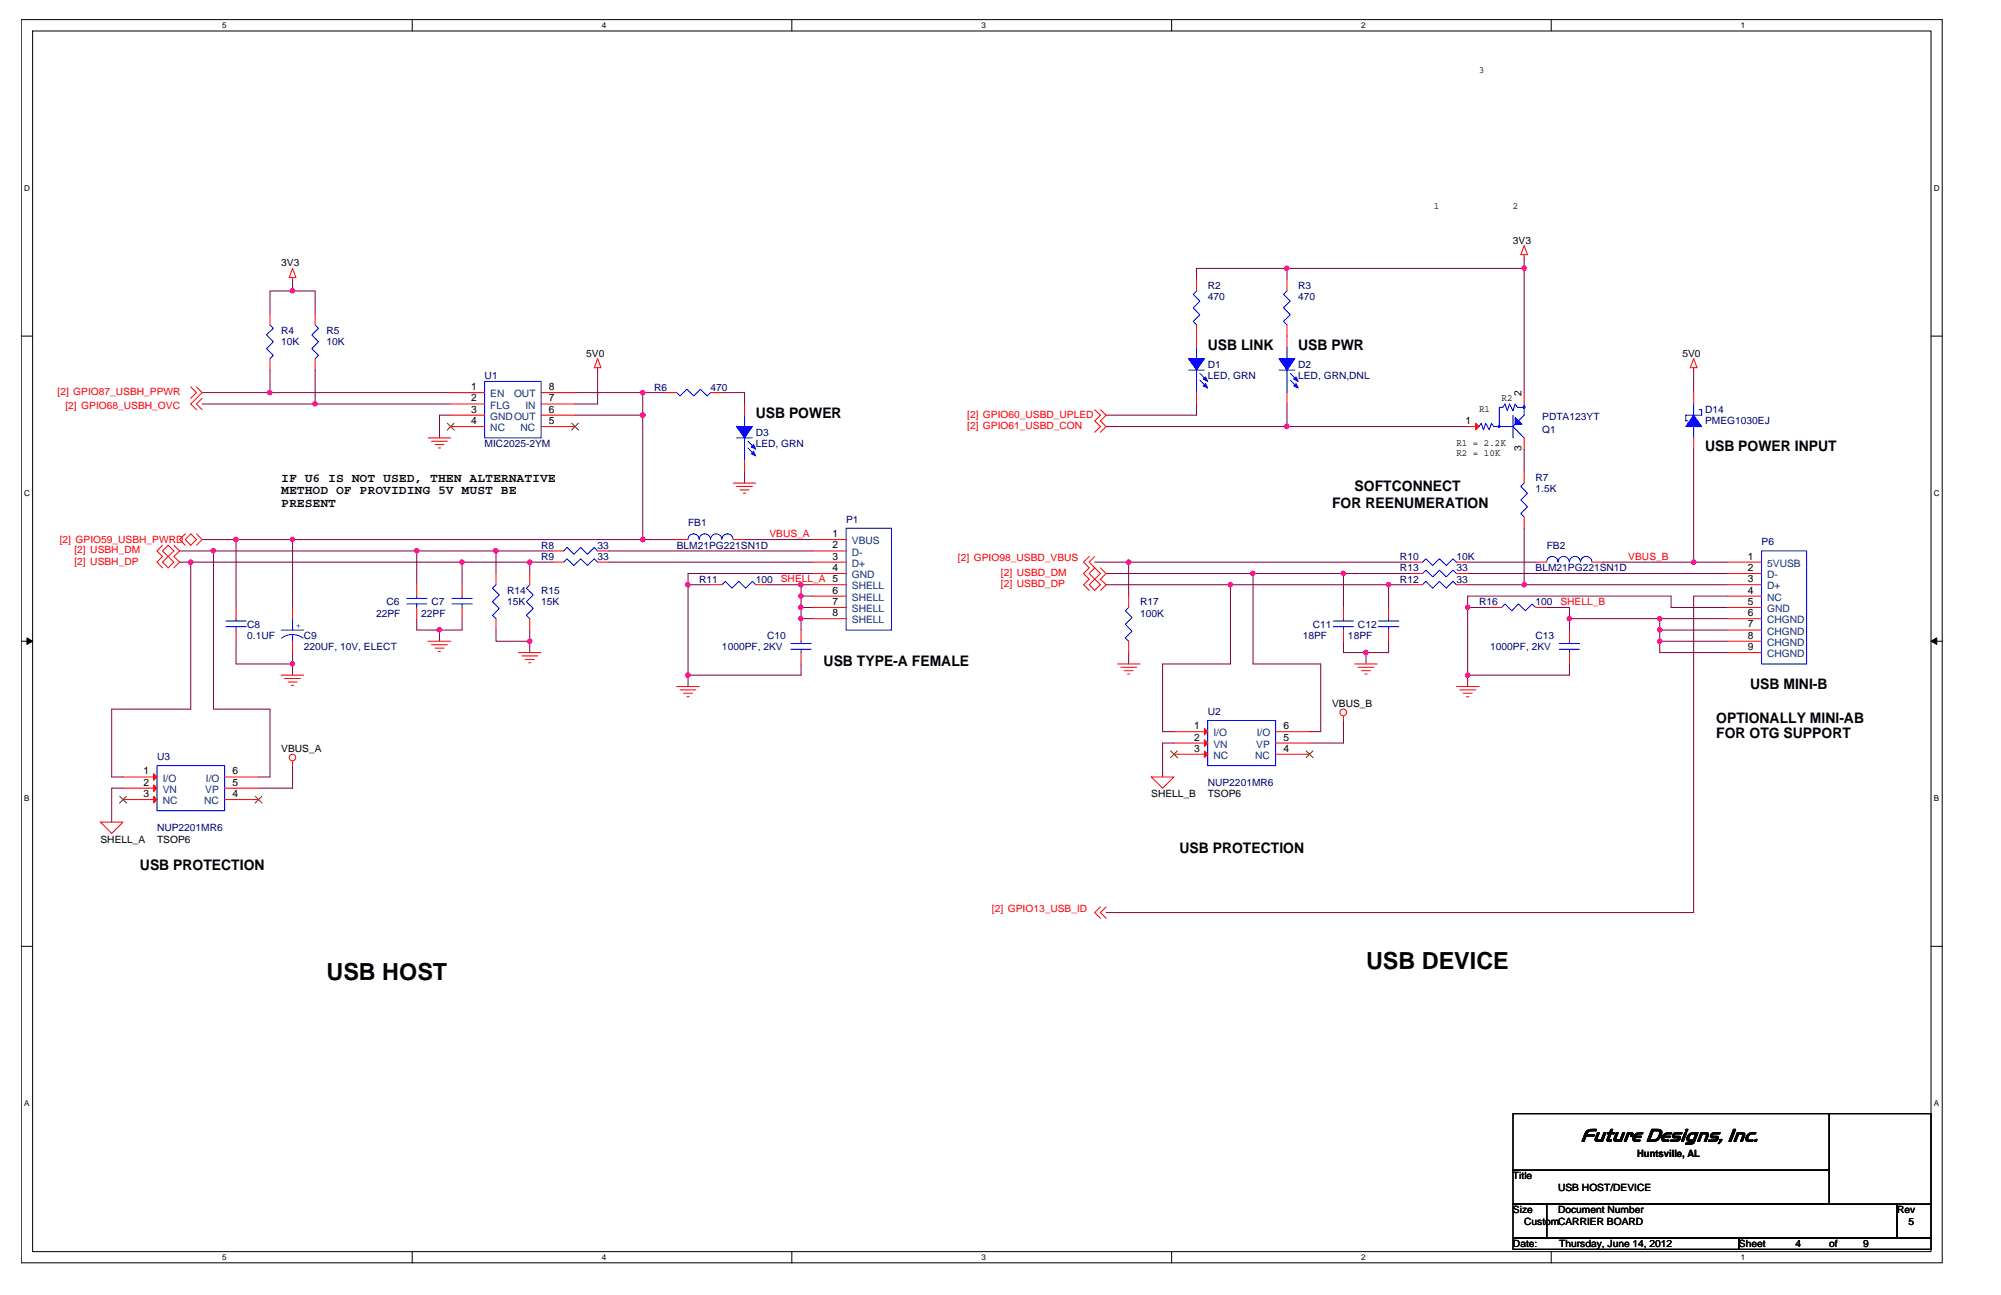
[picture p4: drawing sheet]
<svg xmlns="http://www.w3.org/2000/svg" width="432mm" height="279mm" viewBox="0 0 432 279" stroke-linecap="round" stroke-linejoin="round" font-family="sans-serif">
<path d="M4.6 4.2h414.5v268.3h-414.5zM7 6.7h409.7v263.3h-409.7z" fill="none" stroke="#000" stroke-width=".22"/>
<g fill="#fff">
<path d="M48 4.5h.9v1.9h-.9z"/>
<path d="M48 270.3h.9v1.9h-.9z"/>
</g>
<path d="M89 4.2v2.5M89 270v2.5" fill="none" stroke="#000" stroke-width=".22"/>
<g fill="#fff">
<path d="M129.9 4.5h.9v1.9h-.9z"/>
<path d="M129.9 270.3h.9v1.9h-.9z"/>
</g>
<path d="M170.9 4.2v2.5M170.9 270v2.5" fill="none" stroke="#000" stroke-width=".22"/>
<g fill="#fff">
<path d="M211.8 4.5h.9v1.9h-.9z"/>
<path d="M211.8 270.3h.9v1.9h-.9z"/>
</g>
<path d="M252.8 4.2v2.5M252.8 270v2.5" fill="none" stroke="#000" stroke-width=".22"/>
<g fill="#fff">
<path d="M293.8 4.5h.9v1.9h-.9z"/>
<path d="M293.8 270.3h.9v1.9h-.9z"/>
</g>
<path d="M334.7 4.2v2.5M334.7 270v2.5" fill="none" stroke="#000" stroke-width=".22"/>
<g fill="#fff">
<path d="M375.7 4.5h.9v1.9h-.9z"/>
<path d="M375.7 270.3h.9v1.9h-.9z"/>
<path d="M5.2 39.6h1.2v1.9h-1.2z"/>
<path d="M417.3 39.6h1.3v1.9h-1.3z"/>
<path d="M5.2 105.4h1.2v1.9h-1.2z"/>
<path d="M417.3 105.4h1.3v1.9h-1.3z"/>
</g>
<path d="M4.6 72.5h2.4M416.7 72.5h2.5" fill="none" stroke="#000" stroke-width=".22"/>
<g fill="#fff">
<path d="M5.2 171.2h1.2v1.9h-1.2z"/>
<path d="M417.3 171.2h1.2v1.9h-1.2z"/>
</g>
<path d="M4.6 138.3h2.4M416.7 138.3h2.5" fill="none" stroke="#000" stroke-width=".22"/>
<path d="M5.8 137.6l1.2 .7-1.2 .7zM416.7 138.3l1.2-.7v1.4z" fill="#000" stroke="#000" stroke-width=".22"/>
<g fill="#fff">
<path d="M5.2 237.1h1.2v1.9h-1.2z"/>
<path d="M417.3 237.1h1.2v1.9h-1.2z"/>
</g>
<path d="M4.6 204.2h2.4M416.7 204.2h2.5M326.5 259.8h7.3v7.3h-7.3zM326.5 240.3h68.2v12.2h-68.2zM326.5 252.5h68.2v7.3h-68.2zM333.8 259.8h75.6v7.3h-75.6zM394.7 240.3h22v19.5h-22zM409.4 259.8h7.3v7.3h-7.3zM326.5 267.1h48.8v2.4h-48.8zM375.3 267.1h41.4v2.4h-41.4z" fill="none" stroke="#000" stroke-width=".22"/>
<g fill="none" stroke="#800040" stroke-width=".22">
<path d="M277.7 57.9v2.4M277.7 57.9h-19.5v2.4M277.7 57.9h51.2M328.9 57.9v26.8M328.9 55.5v2.4M58.3 79.8v4.9M63.1 62.8h-4.8v4.8M63.1 62.8h4.9v4.8M63.1 60.3v2.5M68 79.8v7.4M129 79.8v7.4h-4.9M365.5 79.8v4.9"/>
<path d="M43.6 84.7h14.7M43.6 87.2h24.4M58.3 84.7h39M68 87.2h29.3M97.3 89.6h-2.5v4.9M124.1 89.6h14.6M124.1 84.7h14.6M138.7 89.6v26.8M138.7 84.7h4.9M138.7 84.7v4.9M155.8 84.7h4.9v2.5M238.7 92h39"/>
<path d="M258.2 87.2v2.4h-19.5M277.7 87.2v4.8M277.7 92h39M328.9 96.9v4.9M365.5 96.9v24.4M38.7 118.9h51.2M43.6 116.4h7.3M46.1 118.9v34.1h12.2v14.6h-2.5M50.9 116.4v14.7M50.9 116.4h12.2M63.1 116.4v14.7M63.1 116.4h75.6"/>
<path d="M89.9 118.9h17.1M89.9 118.9v7.3M107 118.9v4.8M107 118.9h12.2M131.4 118.9h43.9M138.7 116.4h7.3M160.7 101.8v2.4M160.7 116.4h14.6M328.9 114v12.2M38.7 121.3h2.5M41.2 121.3v31.7h-17.1v14.6h2.5M41.2 121.3h58.5"/>
<path d="M50.9 138.3v5h12.2M89.9 133.5v2.4h4.9M94.8 135.9v2.4M99.7 121.3h14.6M99.7 121.3v4.9M99.7 133.5v2.4h-4.9M107 135.9v2.4h7.3M114.3 135.9v2.4M114.3 121.3v2.4M114.3 121.3h4.9M114.3 138.3v2.5M131.4 121.3h43.9"/>
<path d="M148.5 126.2h4.8M148.5 126.2v19.5M165.5 126.2h7.4M172.9 128.6v2.5M172.9 128.6h2.4M172.9 126.2v2.4M172.9 126.2h2.4M175.3 133.5h-2.4v2.4M175.3 131.1h-2.4v2.4M175.3 123.7h-26.8v2.5M236.2 121.3h7.4M238.7 126.2h26.8"/>
<path d="M238.7 123.7h31.7M243.6 121.3v7.3M243.6 121.3h60.9M265.5 126.2v17.1h-14.6v14.6h2.4M265.5 126.2h34.1M270.4 123.7h19.5M270.4 123.7v19.6h14.6v14.6h-2.4M289.9 123.7v7.4M289.9 123.7h14.6M289.9 138.3v2.5h4.9M299.6 126.2h4.9M299.6 126.2v4.9"/>
<path d="M299.6 138.3v2.5h-4.8M316.7 131.1h4.9M316.7 121.3h14.7M316.7 131.1v-2.5h43.9v2.5h12.2M316.7 131.1v14.6M316.7 126.2h12.2M316.7 123.7h56.1M328.9 126.2h43.9M333.8 131.1h4.9v2.4M338.7 133.5v2.4M338.7 133.5h19.5M346 121.3h19.5"/>
<path d="M358.2 133.5h14.6M358.2 135.9h14.6M358.2 138.3h14.6M358.2 133.5v2.4M358.2 138.3v2.5h14.6M358.2 135.9v2.4M365.5 121.3h7.3M372.8 128.6h-7.3v68.3h-126.8M63.1 143.3v2.4M63.1 140.8v2.5M148.5 145.7v2.4M172.9 143.3v2.4h-24.4"/>
<path d="M243.6 140.8v2.5M289.9 155.4v4.9h-7.3M294.8 140.8v2.5M316.7 145.7v2.4M338.7 143.3v2.4h-22M26.6 170.1h-2.5v7.3M63.1 165.2v4.9h-7.3M253.3 160.3h-2.4v7.3"/>
</g>
<g fill="#f0f" stroke="#f0f" stroke-width=".22">
<circle cx="63.1" cy="143.2" r=".47"/>
<circle cx="58.2" cy="84.7" r=".47"/>
<circle cx="68" cy="87.1" r=".48"/>
<circle cx="41.2" cy="121.3" r=".47"/>
<circle cx="138.7" cy="116.4" r=".48"/>
<circle cx="63.1" cy="62.7" r=".47"/>
<circle cx="94.8" cy="135.9" r=".47"/>
<circle cx="114.3" cy="138.3" r=".47"/>
<circle cx="114.3" cy="121.3" r=".47"/>
<circle cx="107" cy="118.8" r=".47"/>
<circle cx="172.8" cy="131" r=".47"/>
<circle cx="148.4" cy="145.7" r=".47"/>
<circle cx="172.8" cy="126.1" r=".47"/>
<circle cx="172.8" cy="128.6" r=".48"/>
<circle cx="148.4" cy="126.1" r=".47"/>
<circle cx="99.7" cy="121.3" r=".47"/>
<circle cx="277.7" cy="57.9" r=".47"/>
<circle cx="270.3" cy="123.7" r=".47"/>
<circle cx="316.7" cy="131" r=".47"/>
<circle cx="328.9" cy="57.9" r=".47"/>
<circle cx="277.7" cy="92" r=".48"/>
<circle cx="243.5" cy="121.3" r=".47"/>
<circle cx="338.6" cy="133.5" r=".47"/>
<circle cx="299.6" cy="126.1" r=".48"/>
<circle cx="294.7" cy="140.8" r=".48"/>
<circle cx="316.7" cy="145.7" r=".47"/>
<circle cx="328.9" cy="126.1" r=".47"/>
<circle cx="172.8" cy="133.5" r=".47"/>
<circle cx="365.5" cy="121.3" r=".47"/>
<circle cx="265.5" cy="126.1" r=".47"/>
<circle cx="358.1" cy="133.5" r=".47"/>
<circle cx="358.1" cy="135.9" r=".47"/>
<circle cx="358.1" cy="138.3" r=".47"/>
<circle cx="138.7" cy="89.6" r=".47"/>
<circle cx="289.9" cy="123.7" r=".47"/>
<circle cx="63.1" cy="116.4" r=".48"/>
<circle cx="138.7" cy="84.7" r=".47"/>
<circle cx="46" cy="118.8" r=".47"/>
<circle cx="50.9" cy="116.4" r=".48"/>
<circle cx="89.9" cy="118.8" r=".47"/>
</g>
<g fill="none" stroke="#f00" stroke-width=".22">
<path d="M63.1 59.9v.4M63.1 57.9l.8 2h-1.5zM328.9 54.9v.6M328.9 53l.7 1.9h-1.4zM58.3 67.6v2.5M58.3 77.4v2.4M68 67.6v2.5M68 77.4v2.4M129 77.4l.7 1.9h-1.5zM129 79.3v.5M258.2 70.1v4.9M258.2 60.3v2.5"/>
<path d="M277.7 70.1v4.9M277.7 60.3v2.5M365.5 77.4l.7 1.9h-1.4zM365.5 79.3v.5M41.2 83.5l1.2 1.2-1.2 1.2M42.4 83.5l1.2 1.2-2.4 2.5 1.2 1.2M43.6 85.9l-1.2 1.3 1.2 1.2M92.4 94.5h4.9M93.1 95.2h3.4M93.9 95.9h1.9M94.6 96.6h.5M97.3 84.7h7.3"/>
<path d="M97.3 87.2h7.3M97.3 89.6h7.3M97.3 92h7.3M116.8 92h7.3M116.8 89.6h7.3M116.8 87.2h7.3M116.8 84.7h7.3M143.6 84.7h2.4M153.3 84.7h2.5M160.7 87.2v2.4M160.7 99.4v2.4M236.2 88.4l1.3 1.2-1.3 1.2 1.3 1.2-1.3 1.3"/>
<path d="M237.5 88.4l1.2 1.2-1.2 1.2 1.2 1.2-1.2 1.3M258.2 84.7v2.5M277.7 84.7v2.5M316.7 92h2.5M328.9 84.7v2.5M328.9 94.5v2.4M365.5 94.5v2.4M365.5 84.7v2.5M35.1 117.6l-1.2 1.3 1.2 1.2-1.2 1.2 1.2 1.2M36.3 117.6l1.2 1.3-1.2 1.2-1.2-1.2zM37.5 117.6l1.2 1.3-1.2 1.2 1.2 1.2-1.2 1.2M40 115.2l-1.3 1.2 1.3 1.2"/>
<path d="M41.2 115.2l1.2 1.2-1.2 1.2-1.2-1.2zM42.4 115.2l1.2 1.2-1.2 1.2M119.2 118.9h2.4M129 118.9h2.4M146 116.4h2.5M158.2 104.2h4.9M158.2 116.4h2.5M158.9 104.9h3.5M159.7 105.7h1.9M160.4 106.4h.5M175.3 116.4h7.3M175.3 118.9h7.3"/>
<path d="M328.9 111.5v2.5M328.9 101.8v2.4M35.1 121.3l1.2-1.2 1.2 1.2-1.2 1.2zM50.9 131.1v2.4M50.9 135.9v2.4M63.1 131.1v2.4M63.1 138.3v2.5M89.9 126.2v2.4M89.9 131.1v2.4M92.4 138.3h4.9M93.1 139.1h3.4M93.9 139.8h1.9"/>
<path d="M99.7 126.2v2.4M99.7 131.1v2.4M107 133.5v2.4M107 123.7v2.5M114.3 133.5v2.4M114.3 123.7v2.5M119.2 121.3h2.4M129 121.3h2.4M153.3 126.2h2.5M163.1 126.2h2.4M172.9 135.9v2.4M175.3 121.3h7.3"/>
<path d="M175.3 123.7h7.3M175.3 126.2h7.3M175.3 128.6h7.3M175.3 131.1h7.3M175.3 133.5h7.3M235 126.2l1.2-1.2 1.3 1.2-1.3 1.2zM235 120.1l-1.2 1.2 1.2 1.2-1.2 1.2 1.2 1.3-1.2 1.2 1.2 1.2M236.2 120.1l-1.2 1.2 1.2 1.2M236.2 122.5l-1.2 1.2 1.2 1.3M236.2 122.5l1.3 1.2-1.3 1.3M237.5 122.5l1.2 1.2-1.2 1.3 1.2 1.2-1.2 1.2M243.6 138.3v2.5"/>
<path d="M243.6 128.6v2.5M289.9 131.1v2.4M289.9 135.9v2.4M299.6 131.1v2.4M299.6 135.9v2.4M304.5 121.3h2.5M304.5 126.2h2.5M304.5 123.7h2.5M314.3 121.3h2.4M314.3 126.2h2.4M314.3 123.7h2.4M321.6 131.1h2.4"/>
<path d="M331.4 121.3h2.4M331.4 131.1h2.4M338.7 135.9v2.4M343.5 121.3h2.5M372.8 121.3h7.3M372.8 123.7h7.3M372.8 126.2h7.3M372.8 128.6h7.3M372.8 131.1h7.3M372.8 133.5h7.3M372.8 135.9h7.3M372.8 138.3h7.3"/>
<path d="M60.7 145.7h4.8M61.4 146.4h3.4M62.2 147.2h1.9M62.9 147.9h.5M94.6 140.5h.5M111.9 140.8h4.9M112.6 141.5h3.4M113.3 142.3h2M114.1 143h.5M146 148.1h4.9M146.7 148.8h3.5M147.5 149.6h2"/>
<path d="M148.2 150.3h.5M172.9 140.8v2.5M241.1 143.3h4.9M241.9 144h3.4M242.6 144.7h1.9M243.3 145.4h.5M253.3 157.9h7.3M275.3 157.9h7.3M289.9 154.5v.9M292.3 143.3h4.9M293 144h3.5M293.8 144.7h2"/>
<path d="M294.5 145.4h.5M314.3 148.1h4.9M315 148.8h3.4M315.7 149.6h2M316.5 150.3h.5M338.7 140.8v2.5M372.8 140.8h7.3M21.7 177.4h4.9l-2.5 2.4zM26.6 167.6h7.3M26.6 170.1h7.3M26.6 172.5h7.3M48.5 172.5h7.3"/>
<path d="M48.5 170.1h7.3M48.5 167.6h7.3M63.1 164.2v1M248.4 167.6h4.9l-2.4 2.5zM253.3 160.3h7.3M253.3 162.7h7.3M275.3 162.7h7.3M275.3 160.3h7.3M237.5 195.7l-1.3 1.2 1.3 1.2M238.7 195.7l-1.2 1.2 1.2 1.2"/>
<circle cx="289.9" cy="153.7" r=".72"/>
<circle cx="63.1" cy="163.4" r=".71"/>
</g>
<g fill="none" stroke="#00f" stroke-width=".22">
<path d="M58.3 70.1l.7 .7-1.5 1.5 1.5 1.4-1.5 1.5 1.5 1.5-.7 .7M68 70.1l.7 .7-1.4 1.5 1.4 1.4-1.4 1.5 1.4 1.5-.7 .7M256.5 79.8h3.4M258.2 62.8l-.7 .7 1.4 1.5-1.4 1.4 1.4 1.5-1.4 1.4 .7 .8M258.2 75v2.4M258.2 79.8v4.9M276 79.8h3.4M277.7 62.8l-.7 .7 1.4 1.5-1.4 1.4 1.4 1.5-1.4 1.4 .7 .8M277.7 75v2.4M277.7 79.8v4.9M104.6 82.3h12.2v12.2h-12.2zM146 84.7l.7 .7 1.5-1.4 1.5 1.4 1.4-1.4 1.5 1.4 .7-.7"/>
<path d="M158.9 94.5h3.5M160.7 89.6v2.4M160.7 94.5v4.9M161.4 95.2l1.5 1.4M161.4 96.6l1.5 1.5M258.9 80.6l1.5 1.4M258.9 82l1.5 1.5M278.4 80.6l1.5 1.4M278.4 82l1.5 1.5M319.2 92l.4-.7 .5 1.5 .5-1.5 .8 1.5 .4-1.5 .5 .7h4.2M326.5 89.6v4.9M326.5 92l2.4 2.5"/>
<path d="M327 91.5l-.5 .5M328.9 87.9h-1.4l-.5-.7-.5 1.4-.8-1.4-.4 1.4-.5-1.4-.5 .7h-.8v4.1M328.9 87.2v2.4l-1.2 1.2M365.5 92v2.5M365.5 87.2v2.4M366.7 88.4h.5v1.2h-3.4v1.2h.5M121.6 118.9l.8-.8 1.4 1.5 1.5-1.5 1.5 1.5 1.4-1.5 .8 .8M150.8 116.4a1.19 1.19 0 0 0-1.1-1.2 1.19 1.19 0 0 0-1.2 1.2M155.8 116.4a1.23 1.23 0 0 0-1.3-1.2 1.23 1.23 0 0 0-1.2 1.2 1.21 1.21 0 0 0-1.2-1.2 1.21 1.21 0 0 0-1.2 1.2M158.2 116.4a1.19 1.19 0 0 0-1.2-1.2 1.19 1.19 0 0 0-1.2 1.2M182.6 114h9.8v21.9h-9.8zM328.9 104.2l-.7 .7 1.4 1.5-1.4 1.5 1.4 1.4-1.4 1.5 .7 .7"/>
<path d="M380.1 118.9h9.8v24.4h-9.8zM48.7 135.2h4.4M48.7 134h4.4M50.9 133.5v.5M50.9 135.2v.7M60.7 135.9h4.8M63.1 136.9v1.4M63.1 133.5v2.4M65.4 137.7a3.9 3.9 0 0 0-4.7 0M87.8 130.3h4.3M87.8 129.1h4.3M89.9 128.6v.5"/>
<path d="M89.9 130.3v.8M97.5 130.3h4.4M97.5 129.1h4.4M99.7 128.6v.5M99.7 130.3v.8M107 126.2l-.7 .7 1.5 1.5-1.5 1.4 1.5 1.5-1.5 1.5 .7 .7M114.3 126.2l-.7 .7 1.5 1.5-1.5 1.4 1.5 1.5-1.5 1.5 .7 .7M121.6 121.3l.8-.7 1.4 1.4 1.5-1.4 1.5 1.4 1.4-1.4 .8 .7M155.8 126.2l.7-.8 1.5 1.5 1.4-1.5 1.5 1.5 1.5-1.5 .7 .8M170.7 138.9h4.4M172.9 138.3v.6M243.6 131.1l-.8 .7 1.5 1.4-1.5 1.5 1.5 1.5-1.5 1.4 .8 .7"/>
<path d="M287.7 135.2h4.4M287.7 134h4.4M289.9 133.5v.5M289.9 135.2v.7M297.4 135.2h4.5M297.4 134h4.5M299.6 133.5v.5M299.6 135.2v.7M307 121.3l.7-.7 1.5 1.4 1.4-1.4 1.5 1.4 1.4-1.4 .8 .7M307 126.2l.7-.8 1.5 1.5 1.4-1.5 1.5 1.5 1.4-1.5 .8 .8M307 123.7l.7-.7 1.5 1.5 1.4-1.5 1.5 1.5 1.4-1.5 .8 .7M324 131.1l.8-.8 1.4 1.5 1.5-1.5 1.5 1.5 1.4-1.5 .8 .8"/>
<path d="M336.5 138.9h4.3M338.6 121.2a1.23 1.23 0 0 0-1.2-1.1 1.23 1.23 0 0 0-1.2 1.1 1.21 1.21 0 0 0-1.2-1.1 1.21 1.21 0 0 0-1.2 1.1M338.7 138.3v.6M341.1 121.2a1.19 1.19 0 0 0-1.2-1.1 1.19 1.19 0 0 0-1.2 1.1M343.5 121.2a1.21 1.21 0 0 0-1.2-1.1 1.21 1.21 0 0 0-1.2 1.1M170.7 140.1h4.4M172.9 140.1v.7M260.6 155.4h14.7v9.8h-14.7zM336.5 140.1h4.3M338.7 140.1v.7M33.9 165.2h14.6v9.7h-14.6z"/>
</g>
<path d="M96.5 91.3l1.5 1.5M98 91.3l-1.5 1.5M123.4 91.3l1.5 1.5M124.8 91.3l-1.5 1.5M25.8 171.8l1.5 1.5M27.3 171.8l-1.5 1.5M55.1 171.8l1.5 1.5M56.5 171.8l-1.5 1.5M252.6 162l1.5 1.5M254.1 162l-1.5 1.5M281.9 162l1.5 1.5M283.3 162l-1.5 1.5" fill="none" stroke="#804000" stroke-width=".22"/>
<g fill="#00f" stroke="#00f" stroke-width=".22">
<path d="M158.9 92h3.5l-1.7 2.5z" fill-rule="evenodd"/>
<path d="M162.1 97.9l.5-.5 .5 1z" fill-rule="evenodd"/>
<path d="M162.6 95.9l.5 1-1-.5z" fill-rule="evenodd"/>
<path d="M327 90.1l1.4 1.4h-1.4z" fill-rule="evenodd"/>
<path d="M323.4 91.8h.3v.4h-.3z" fill-rule="evenodd"/>
<path d="M328.7 87.7h.3v.3h-.3z" fill-rule="evenodd"/>
<path d="M276 77.4h3.4l-1.7 2.4z" fill-rule="evenodd"/>
<path d="M279.7 82.8l.4 .9-.9-.4z" fill-rule="evenodd"/>
<path d="M279.2 81.8l.5-.5 .4 1z" fill-rule="evenodd"/>
<path d="M256.5 77.4h3.4l-1.7 2.4z" fill-rule="evenodd"/>
<path d="M260.2 82.8l.4 .9-1-.4z" fill-rule="evenodd"/>
<path d="M259.6 81.8l.6-.5 .4 1z" fill-rule="evenodd"/>
<path d="M365.5 89.6l1.7 2.4h-3.4z" fill-rule="evenodd"/>
</g>
<g fill="#f00" stroke="#f00" stroke-width=".22">
<path d="M259.9 157.1l.7 .8-.7 .7z"/>
<path d="M259.9 159.6l.7 .7-.7 .7z"/>
<path d="M259.9 162l.7 .7-.7 .7z"/>
<path d="M318.4 91.3l.8 .7-.8 .8z"/>
<path d="M33.2 166.9l.7 .7-.7 .8z"/>
<path d="M33.2 169.3l.7 .8-.7 .7z"/>
<path d="M33.2 171.8l.7 .7-.7 .7z"/>
</g>
<g font-size="5.1">
<text x="294.8" y="209">USB DEVICE</text>
<text x="70.5" y="211.4">USB HOST</text>
</g>
<text font-size="4.2" x="341.1" y="246.3">Future Designs, Inc.</text>
<g font-size="3.1">
<text x="260.6" y="75.4">USB LINK</text>
<text x="280.1" y="75.4">USB PWR</text>
<text x="163.1" y="90.1">USB POWER</text>
<text x="367.9" y="97.4">USB POWER INPUT</text>
<text x="292.3" y="105.9">SOFTCONNECT</text>
<text x="287.5" y="109.6">FOR REENUMERATION</text>
<text x="177.7" y="143.7">USB TYPE-A FEMALE</text>
<text x="377.7" y="148.6">USB MINI-B</text>
<text x="370.3" y="155.9">OPTIONALLY MINI-AB</text>
<text x="370.3" y="159.1">FOR OTG SUPPORT</text>
<text x="254.5" y="183.9">USB PROTECTION</text>
<text x="30.2" y="187.6">USB PROTECTION</text>
</g>
<g font-size="2.7">
<text x="60.7" y="104">IF U6 IS NOT USED, THEN ALTERNATIVE</text>
<text x="60.7" y="106.7">METHOD OF PROVIDING 5V MUST BE</text>
<text x="60.7" y="109.3">PRESENT</text>
</g>
<g font-size="2.2">
<text x="319.2" y="15.8">3</text>
<text x="309.4" y="45">1</text>
<text x="326.5" y="45">2</text>
<text x="326.5" y="52.6">3V3</text>
<text x="60.7" y="57.4">3V3</text>
<text x="126.5" y="77">5V0</text>
<text x="363.1" y="77">5V0</text>
<text x="101.7" y="84.2">1</text>
<text x="101.7" y="86.6">2</text>
<text x="101.7" y="89">3</text>
<text x="118.5" y="86.6">7</text>
<text x="118.5" y="89">6</text>
<text x="118.5" y="84.2">8</text>
<text x="319.2" y="88.9">R1</text>
<text x="324" y="86.5">R2</text>
<text x="328.4" y="85.5" transform="rotate(-90 328.4 85.5)">2</text>
<text x="101.7" y="91.5">4</text>
<text x="118.5" y="91.5">5</text>
<text x="316.2" y="91.5">1</text>
<text x="314.3" y="96.3">R1 = 2.2K</text>
<text x="314.3" y="98.4">R2 = 10K</text>
<text x="328.4" y="97.4" transform="rotate(-90 328.4 97.4)">3</text>
<text x="179.7" y="115.9">1</text>
<text x="179.7" y="118.3">2</text>
<text x="179.7" y="120.7">3</text>
<text x="179.7" y="123.2">4</text>
<text x="377.2" y="120.7">1</text>
<text x="377.2" y="123.2">2</text>
<text x="377.2" y="125.6">3</text>
<text x="179.7" y="128.1">6</text>
<text x="179.7" y="130.5">7</text>
<text x="377.2" y="128.1">4</text>
<text x="377.2" y="130.5">5</text>
<text x="179.7" y="132.9">8</text>
<text x="377.2" y="132.9">6</text>
<text x="377.2" y="135.4">7</text>
<text x="377.2" y="137.8">8</text>
<text x="377.2" y="140.3">9</text>
<text x="287.5" y="152.5">VBUS_B</text>
<text x="257.7" y="157.3">1</text>
<text x="257.7" y="159.8">2</text>
<text x="277" y="157.3">6</text>
<text x="277" y="159.8">5</text>
<text x="31" y="167.1">1</text>
<text x="50.2" y="167.1">6</text>
<text x="60.7" y="162.3">VBUS_A</text>
<text x="257.7" y="162.2">3</text>
<text x="277" y="162.2">4</text>
<text x="31" y="169.5">2</text>
<text x="31" y="172">3</text>
<text x="50.2" y="172">4</text>
<text x="50.2" y="169.5">5</text>
<text x="248.4" y="172">SHELL_B</text>
<text x="260.6" y="172">TSOP6</text>
<text x="21.7" y="181.8">SHELL_A</text>
<text x="33.9" y="181.8">TSOP6</text>
<text x="353.3" y="249.6">Huntsville, AL</text>
<text x="326.5" y="254.5">Title</text>
<text x="336.2" y="256.9">USB HOST/DEVICE</text>
<text x="326.5" y="261.8">Size</text>
<text x="336.2" y="261.8">Document Number</text>
<text x="409.4" y="261.8">Rev</text>
<text x="326.5" y="269.1">Date:</text>
<text x="328.9" y="264.2">CustomCARRIER BOARD</text>
<text x="336.5" y="269.1">Thursday, June 14, 2012</text>
<text x="375.3" y="269.1">Sheet</text>
<text x="387.4" y="269.1">4</text>
<text x="394.7" y="269.1">of</text>
<text x="402.1" y="269.1">9</text>
<text x="411.8" y="264.2">5</text>
</g>
<g font-size="2.2" fill="#000080">
<text x="260.6" y="62.3">R2</text>
<text x="260.6" y="64.8">470</text>
<text x="280.1" y="62.3">R3</text>
<text x="280.1" y="64.8">470</text>
<text x="60.7" y="72.1">R4</text>
<text x="60.7" y="74.5">10K</text>
<text x="70.5" y="72.1">R5</text>
<text x="70.5" y="74.5">10K</text>
<text x="104.6" y="81.8">U1</text>
<text x="260.6" y="79.4">D1</text>
<text x="260.6" y="81.8">LED, GRN</text>
<text x="280.1" y="79.4">D2</text>
<text x="280.1" y="81.8">LED, GRN,DNL</text>
<text x="141.2" y="84.3">R6</text>
<text x="153.3" y="84.3">470</text>
<text x="367.9" y="89.2">D14</text>
<text x="163.1" y="94">D3</text>
<text x="332.8" y="93.5">Q1</text>
<text x="332.8" y="90.6">PDTA123YT</text>
<text x="367.9" y="91.6">PMEG1030EJ</text>
<text x="104.6" y="96.5">MIC2025-2YM</text>
<text x="163.1" y="96.5">LED, GRN</text>
<text x="331.4" y="103.8">R7</text>
<text x="331.4" y="106.2">1.5K</text>
<text x="148.5" y="113.5">FB1</text>
<text x="182.6" y="112.8">P1</text>
<text x="116.8" y="118.4">R8</text>
<text x="129" y="118.4">33</text>
<text x="146" y="118.4">BLM21PG221SN1D</text>
<text x="333.8" y="118.4">FB2</text>
<text x="380.1" y="117.7">P6</text>
<text x="116.8" y="120.9">R9</text>
<text x="129" y="120.9">33</text>
<text x="150.9" y="125.7">R11</text>
<text x="163.1" y="125.7">100</text>
<text x="302.1" y="120.9">R10</text>
<text x="302.1" y="125.7">R12</text>
<text x="302.1" y="123.3">R13</text>
<text x="314.3" y="120.9">10K</text>
<text x="314.3" y="125.7">33</text>
<text x="314.3" y="123.3">33</text>
<text x="331.4" y="123.3">BLM21PG221SN1D</text>
<text x="83.4" y="130.6">C6</text>
<text x="93.1" y="130.6">C7</text>
<text x="109.4" y="128.1">R14</text>
<text x="109.4" y="130.6">15K</text>
<text x="116.8" y="128.1">R15</text>
<text x="116.8" y="130.6">15K</text>
<text x="246" y="130.6">R17</text>
<text x="319.2" y="130.6">R16</text>
<text x="331.4" y="130.6">100</text>
<text x="53.4" y="135.5">C8</text>
<text x="53.4" y="137.9">0.1UF</text>
<text x="65.5" y="137.9">C9</text>
<text x="81.2" y="133.1">22PF</text>
<text x="90.9" y="133.1">22PF</text>
<text x="165.5" y="137.9">C10</text>
<text x="246" y="133.1">100K</text>
<text x="281.1" y="137.9">18PF</text>
<text x="283.3" y="135.5">C11</text>
<text x="290.9" y="137.9">18PF</text>
<text x="293" y="135.5">C12</text>
<text x="331.4" y="137.9">C13</text>
<text x="65.5" y="140.3">220UF, 10V, ELECT</text>
<text x="155.8" y="140.3">1000PF, 2KV</text>
<text x="321.6" y="140.3">1000PF, 2KV</text>
<text x="260.6" y="154.3">U2</text>
<text x="33.9" y="164">U3</text>
<text x="260.6" y="169.6">NUP2201MR6</text>
<text x="33.9" y="179.4">NUP2201MR6</text>
</g>
<g font-size="2.2" fill="#f00">
<text x="12.4" y="85.3">[2] GPIO87_USBH_PPWR</text>
<text x="14.1" y="88.2">[2] GPIO68_USBH_OVC</text>
<text x="208.7" y="92.5">[2] GPIO61_USBD_CON</text>
<text x="208.7" y="90.1">[2] GPIO60_USBD_UPLED</text>
<text x="12.9" y="117.2">[2] GPIO59_USBH_PWRD</text>
<text x="16.1" y="119.4">[2] USBH_DM</text>
<text x="166" y="115.9">VBUS_A</text>
<text x="16.1" y="121.8">[2] USBH_DP</text>
<text x="168.5" y="125.6">SHELL_A 5</text>
<text x="206.7" y="121.1">[2] GPIO98_USBD_VBUS</text>
<text x="216" y="124.2">[2] USBD_DM</text>
<text x="351.4" y="120.8">VBUS_B</text>
<text x="216" y="126.7">[2] USBD_DP</text>
<text x="336.7" y="130.6">SHELL_B</text>
<text x="214.1" y="196.7">[2] GPIO13_USB_ID</text>
</g>
<g font-size="2.2" fill="#004080">
<text x="105.8" y="85.7">EN</text>
<text x="105.8" y="88.2">FLG</text>
<text x="110.9" y="85.7">OUT</text>
<text x="113.4" y="88.2">IN</text>
<text x="105.8" y="90.6">GNDOUT</text>
<text x="105.8" y="93">NC</text>
<text x="112.3" y="93">NC</text>
<text x="183.8" y="117.4">VBUS</text>
<text x="183.8" y="119.9">D-</text>
<text x="183.8" y="122.3">D+</text>
<text x="183.8" y="124.8">GND</text>
<text x="381.4" y="122.3">5VUSB</text>
<text x="381.4" y="124.8">D-</text>
<text x="183.8" y="127.2">SHELL</text>
<text x="183.8" y="129.6">SHELL</text>
<text x="381.4" y="127.2">D+</text>
<text x="381.4" y="129.6">NC</text>
<text x="183.8" y="132.1">SHELL</text>
<text x="183.8" y="134.5">SHELL</text>
<text x="381.4" y="132.1">GND</text>
<text x="381.4" y="134.5">CHGND</text>
<text x="381.4" y="136.9">CHGND</text>
<text x="381.4" y="139.4">CHGND</text>
<text x="381.4" y="141.8">CHGND</text>
<text x="261.8" y="158.9">I/O</text>
<text x="261.8" y="161.3">VN</text>
<text x="271.1" y="161.3">VP</text>
<text x="271.2" y="158.9">I/O</text>
<text x="261.8" y="163.7">NC</text>
<text x="270.8" y="163.7">NC</text>
<text x="35.1" y="168.7">I/O</text>
<text x="35.1" y="171.1">VN</text>
<text x="35.1" y="173.5">NC</text>
<text x="44" y="173.5">NC</text>
<text x="44.3" y="171.1">VP</text>
<text x="44.4" y="168.7">I/O</text>
</g>
<text font-size="2.2" fill="#00f" x="63.9" y="135.5">+</text>
<g font-size="1.7">
<text x="48" y="6">5</text>
<text x="129.9" y="6">4</text>
<text x="211.8" y="6">3</text>
<text x="293.8" y="6">2</text>
<text x="375.7" y="6">1</text>
<text x="5.2" y="41.1">D</text>
<text x="417.3" y="41.1">D</text>
<text x="5.2" y="106.9">C</text>
<text x="417.3" y="106.9">C</text>
<text x="5.2" y="172.8">B</text>
<text x="417.3" y="172.8">B</text>
<text x="5.2" y="238.6">A</text>
<text x="417.3" y="238.6">A</text>
<text x="48" y="271.8">5</text>
<text x="129.9" y="271.8">4</text>
<text x="211.8" y="271.8">3</text>
<text x="293.8" y="271.8">2</text>
<text x="375.7" y="271.8">1</text>
</g>
</svg>
